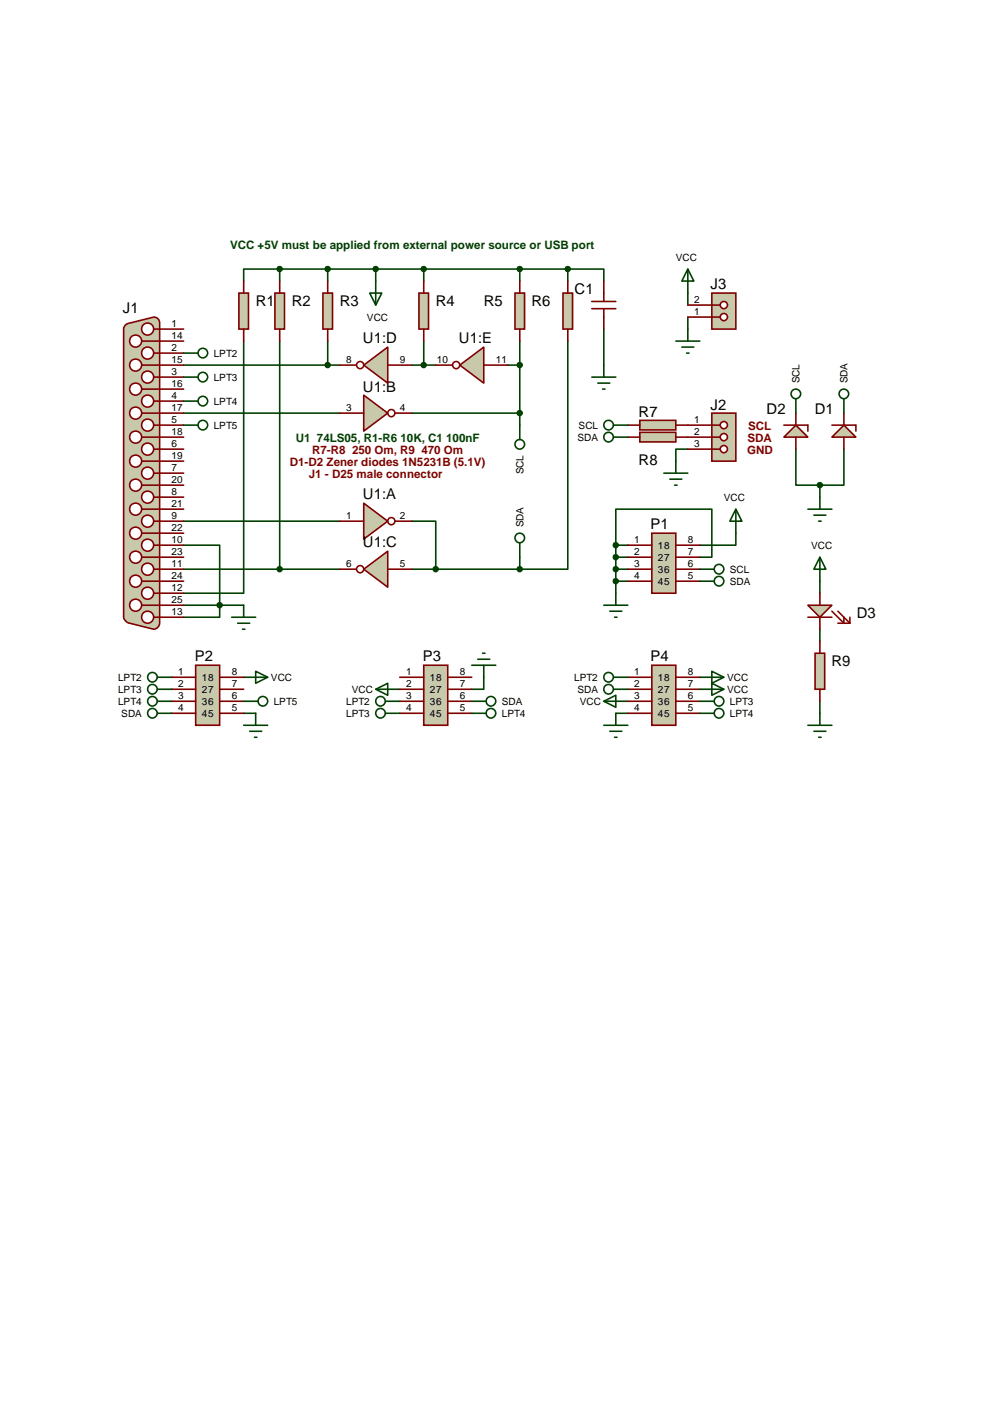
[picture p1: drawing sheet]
<svg xmlns="http://www.w3.org/2000/svg" width="210mm" height="297mm" viewBox="0 0 210 297" stroke-linecap="round" stroke-linejoin="round" font-family="sans-serif">
<g fill="none" stroke="#004000" stroke-width=".34">
<path d="M59.2 56.9h-7.6v2.6M59.2 56.9h60.9M59.2 56.9v2.6M69.3 56.9v2.6M79.5 56.9v2.6M89.7 56.9v2.6M110 56.9v2.6M120.1 56.9h7.7v2.6M120.1 56.9v2.6M38.9 77.2h33M51.6 72.2v53.3h-12.7M59.2 72.2v48.2"/>
<path d="M69.3 72.2v5M87.1 77.2h5.1M89.7 72.2v5M107.4 77.2h2.6M110 72.2v17.7M120.1 72.2v48.2h-10.1M127.8 69.6v7.6M145.5 62v2.5M145.5 67.1v2.5M38.9 87.4h33M87.1 87.4h22.9M145.5 95h-2.5v2.6"/>
<path d="M168.4 95v7.6h5.1M178.6 95v7.6h-5.1M38.9 115.3h7.6v15.3h-7.6M38.9 110.3h33M87.1 110.3h5.1v10.1M110 117.9v2.5M130.3 115.3v-7.6h20.3v10.2h-2.5M130.3 115.3v10.2M130.3 117.9h2.5M130.3 115.3h2.5M155.7 112.8v2.5h-7.6M173.5 102.6v2.6"/>
<path d="M38.9 128h12.7M38.9 120.4h33M87.1 120.4h22.9M130.3 120.4h2.5M130.3 123h2.5M173.5 123v2.5M173.5 133.1v2.6M51.6 150.9h2.5M102.4 143.3v2.5h-2.6M130.3 150.9h2.5M173.5 148.4v2.5"/>
</g>
<path d="M26.5 68.8l.6-.4 5.4-1.3a1.2 1.2 0 0 1 1.3 1.3v63.5a1.37 1.37 0 0 1-1.3 1.2l-5.1-1.2a1.61 1.61 0 0 1-1.2-1.3v-61z" fill="#c8c8aa" stroke="#800000" stroke-width=".34"/>
<g fill="#fff" stroke="#800000" stroke-width=".34">
<circle cx="31.2" cy="69.6" r="1.28"/>
<circle cx="28.7" cy="72.2" r="1.28"/>
<circle cx="31.2" cy="74.7" r="1.28"/>
<circle cx="28.7" cy="77.2" r="1.28"/>
<circle cx="31.2" cy="79.8" r="1.28"/>
<circle cx="28.7" cy="82.3" r="1.28"/>
<circle cx="31.2" cy="84.9" r="1.28"/>
<circle cx="28.7" cy="87.4" r="1.28"/>
<circle cx="31.2" cy="89.9" r="1.28"/>
</g>
<path d="M30 72.2h3.8M30 77.2h3.8M32.5 69.6h1.3M32.5 74.7h1.3M32.5 79.8h1.3M30 82.3h3.8M30 87.4h3.8M32.5 84.9h1.3M32.5 89.9h1.3" fill="none" stroke="#800000" stroke-width=".34"/>
<g fill="#fff" stroke="#800000" stroke-width=".34">
<circle cx="28.7" cy="92.5" r="1.28"/>
<circle cx="28.7" cy="97.6" r="1.28"/>
<circle cx="28.7" cy="102.6" r="1.28"/>
<circle cx="28.7" cy="107.7" r="1.28"/>
<circle cx="28.7" cy="112.8" r="1.28"/>
<circle cx="28.7" cy="117.9" r="1.28"/>
<circle cx="28.7" cy="123" r="1.28"/>
<circle cx="28.7" cy="128" r="1.28"/>
<circle cx="31.2" cy="95" r="1.28"/>
<circle cx="31.2" cy="100.1" r="1.28"/>
<circle cx="31.2" cy="105.2" r="1.28"/>
<circle cx="31.2" cy="110.3" r="1.28"/>
<circle cx="31.2" cy="115.3" r="1.28"/>
<circle cx="31.2" cy="120.4" r="1.28"/>
<circle cx="31.2" cy="125.5" r="1.28"/>
<circle cx="31.2" cy="130.6" r="1.28"/>
</g>
<g fill="none" stroke="#800000" stroke-width=".34">
<path d="M33.8 69.6h5.1M33.8 72.2h5.1M33.8 74.7h5.1M33.8 77.2h5.1M33.8 79.8h5.1M30 92.5h8.9M30 97.6h8.9M32.5 95h6.4M33.8 82.3h5.1M33.8 84.9h5.1M33.8 87.4h5.1M33.8 89.9h5.1"/>
<path d="M30 102.6h8.9M30 107.7h8.9M30 112.8h8.9M30 117.9h8.9M32.5 100.1h6.4M32.5 105.2h6.4M32.5 110.3h6.4M32.5 115.3h6.4M30 123h8.9M30 128h8.9M32.5 120.4h6.4M32.5 125.5h6.4"/>
<path d="M32.5 130.6h6.4"/>
</g>
<path d="M50.5 62h2.1v7.6h-2.1z" fill="#c8c8aa" stroke="#800000" stroke-width=".34"/>
<path d="M51.6 59.5v2.5M51.6 69.6v2.6" fill="none" stroke="#800000" stroke-width=".34"/>
<path d="M58.2 62h2v7.6h-2z" fill="#c8c8aa" stroke="#800000" stroke-width=".34"/>
<path d="M59.2 59.5v2.5M59.2 69.6v2.6" fill="none" stroke="#800000" stroke-width=".34"/>
<path d="M68.3 62h2.1v7.6h-2.1z" fill="#c8c8aa" stroke="#800000" stroke-width=".34"/>
<path d="M69.3 59.5v2.5M69.3 69.6v2.6" fill="none" stroke="#800000" stroke-width=".34"/>
<path d="M88.6 62h2.1v7.6h-2.1z" fill="#c8c8aa" stroke="#800000" stroke-width=".34"/>
<path d="M89.7 59.5v2.5M89.7 69.6v2.6" fill="none" stroke="#800000" stroke-width=".34"/>
<path d="M109 62h2v7.6h-2z" fill="#c8c8aa" stroke="#800000" stroke-width=".34"/>
<path d="M110 59.5v2.5M110 69.6v2.6" fill="none" stroke="#800000" stroke-width=".34"/>
<path d="M119.1 62h2.1v7.6h-2.1z" fill="#c8c8aa" stroke="#800000" stroke-width=".34"/>
<path d="M120.1 59.5v2.5M120.1 69.6v2.6" fill="none" stroke="#800000" stroke-width=".34"/>
<g fill="#004000" stroke="#004000" stroke-width=".34">
<circle cx="110" cy="56.9" r=".52"/>
<circle cx="89.7" cy="56.9" r=".52"/>
<circle cx="69.3" cy="56.9" r=".52"/>
<circle cx="59.2" cy="56.9" r=".52"/>
</g>
<path d="M49 130.6h5.1M50.3 131.9h2.5M51.3 133.1h.5M51.6 128v2.6" fill="none" stroke="#004000" stroke-width=".34"/>
<path d="M150.6 87.4h5.1v10.2h-5.1z" fill="#c8c8aa" stroke="#800000" stroke-width=".34"/>
<path d="M150.6 89.9h1.8" fill="none" stroke="#800000" stroke-width=".34"/>
<circle cx="153.2" cy="89.9" r=".75" fill="#fff" stroke="#800000" stroke-width=".34"/>
<path d="M150.6 92.5h1.8" fill="none" stroke="#800000" stroke-width=".34"/>
<circle cx="153.2" cy="92.5" r=".75" fill="#fff" stroke="#800000" stroke-width=".34"/>
<path d="M150.6 95h1.8" fill="none" stroke="#800000" stroke-width=".34"/>
<circle cx="153.2" cy="95" r=".75" fill="#fff" stroke="#800000" stroke-width=".34"/>
<path d="M127.8 59.5v4.3M125.2 65.3h5.1M125.2 63.8h5.1M127.8 65.3v4.3M145.5 89.9h5.1M145.5 92.5h5.1M145.5 95h5.1" fill="none" stroke="#800000" stroke-width=".34"/>
<g fill="none" stroke="#004000" stroke-width=".34">
<path d="M125.2 79.8h5.1M127.8 77.2v2.6M126.5 81.1h2.5M127.5 82.3h.5M155.7 107.7l1.3 2.6h-2.6zM155.7 107.7v5.1M101.1 139.5h2.5M102.1 138.2h.5M127.8 128h5M129 129.3h2.6M130 130.6h.6M130.3 125.5v2.5"/>
<path d="M51.6 143.3h5M51.6 153.4h5M52.8 154.7h2.6M53.8 156h.6M54.1 142l2.5 1.3-2.5 1.3zM54.1 150.9v2.5M79.5 145.8l2.5-1.2v2.5zM79.5 145.8h5.1M99.8 140.7h5.1M102.4 140.7v2.6M127.8 148.4l2.5-1.3v2.5zM127.8 153.4h5"/>
<path d="M127.8 148.4h5M129 154.7h2.6M130 156h.6M130.3 150.9v2.5M148.1 143.3h5.1M150.6 142l2.6 1.3-2.6 1.3z"/>
</g>
<g fill="#004000" stroke="#004000" stroke-width=".34">
<circle cx="120.1" cy="56.9" r=".52"/>
<circle cx="46.5" cy="128" r=".52"/>
<circle cx="130.3" cy="120.4" r=".52"/>
<circle cx="130.3" cy="123" r=".52"/>
<circle cx="130.3" cy="117.9" r=".52"/>
</g>
<path d="M150.6 62h5.1v7.6h-5.1z" fill="#c8c8aa" stroke="#800000" stroke-width=".34"/>
<path d="M150.6 67.1h1.8" fill="none" stroke="#800000" stroke-width=".34"/>
<circle cx="153.2" cy="67.1" r=".75" fill="#fff" stroke="#800000" stroke-width=".34"/>
<path d="M150.6 64.5h1.8" fill="none" stroke="#800000" stroke-width=".34"/>
<circle cx="153.2" cy="64.5" r=".75" fill="#fff" stroke="#800000" stroke-width=".34"/>
<path d="M145.5 67.1h5.1M145.5 64.5h5.1" fill="none" stroke="#800000" stroke-width=".34"/>
<path d="M79.5 59.5v5M78.2 62h2.6l-1.3 2.5z" fill="none" stroke="#004000" stroke-width=".34"/>
<circle cx="79.5" cy="56.9" r=".52" fill="#004000" stroke="#004000" stroke-width=".34"/>
<path d="M135.4 88.9h7.6v2.1h-7.6z" fill="#c8c8aa" stroke="#800000" stroke-width=".34"/>
<path d="M132.8 89.9h2.6M143 89.9h2.5" fill="none" stroke="#800000" stroke-width=".34"/>
<path d="M135.4 91.5h7.6v2h-7.6z" fill="#c8c8aa" stroke="#800000" stroke-width=".34"/>
<path d="M132.8 92.5h2.6M143 92.5h2.5" fill="none" stroke="#800000" stroke-width=".34"/>
<path d="M176 92.5l2.6-2.6 2.5 2.6z" fill="#c8c8aa" stroke="#800000" stroke-width=".34"/>
<path d="M176 89.9h5.1v1.3M178.6 87.4v2.5M178.6 92.5v2.5" fill="none" stroke="#800000" stroke-width=".34"/>
<path d="M165.9 92.5l2.5-2.6 2.5 2.6z" fill="#c8c8aa" stroke="#800000" stroke-width=".34"/>
<path d="M165.9 89.9h5v1.3M168.4 87.4v2.5M168.4 92.5v2.5" fill="none" stroke="#800000" stroke-width=".34"/>
<path d="M170.9 107.7h5.1M172.2 109h2.6M173.2 110.3h.5M173.5 105.2v2.5M170.9 153.4h5.1M172.2 154.7h2.6M173.2 156h.5M173.5 150.9v2.5" fill="none" stroke="#004000" stroke-width=".34"/>
<path d="M172.5 138.2h2v7.6h-2z" fill="#c8c8aa" stroke="#800000" stroke-width=".34"/>
<path d="M173.5 135.7v2.5M173.5 145.8v2.6" fill="none" stroke="#800000" stroke-width=".34"/>
<path d="M170.9 128h5.1l-2.5 2.6z" fill="#c8c8aa" stroke="#800000" stroke-width=".34"/>
<path d="M170.9 130.6h5.1M173.5 125.5v2.5M173.5 130.6v2.5M176 129.3l2.6 2.6v-1.3M177.3 129.3l2.5 2.6M177.3 131.9h2.5M179.8 130.6v1.3" fill="none" stroke="#800000" stroke-width=".34"/>
<path d="M77 106.5l5 3.8-5 3.8z" fill="#c8c8aa" stroke="#800000" stroke-width=".34"/>
<g fill="none" stroke="#800000" stroke-width=".34">
<path d="M71.9 110.3h5.1M83.6 110.3h3.5"/>
<circle cx="82.8" cy="110.3" r=".75"/>
</g>
<path d="M77 83.6l5 3.8-5 3.8z" fill="#c8c8aa" stroke="#800000" stroke-width=".34"/>
<g fill="none" stroke="#800000" stroke-width=".34">
<path d="M71.9 87.4h5.1M83.6 87.4h3.5"/>
<circle cx="82.8" cy="87.4" r=".75"/>
</g>
<path d="M77 120.4l5-3.8v7.6z" fill="#c8c8aa" stroke="#800000" stroke-width=".34"/>
<g fill="none" stroke="#800000" stroke-width=".34">
<path d="M71.9 120.4h3.5M82 120.4h5.1"/>
<circle cx="76.2" cy="120.4" r=".75"/>
</g>
<path d="M77 77.2l5-3.8v7.7z" fill="#c8c8aa" stroke="#800000" stroke-width=".34"/>
<g fill="none" stroke="#800000" stroke-width=".34">
<path d="M71.9 77.2h3.5M82 77.2h5.1"/>
<circle cx="76.2" cy="77.2" r=".75"/>
</g>
<path d="M97.3 77.2l5.1-3.8v7.7z" fill="#c8c8aa" stroke="#800000" stroke-width=".34"/>
<g fill="none" stroke="#800000" stroke-width=".34">
<path d="M92.2 77.2h3.6M102.4 77.2h5"/>
<circle cx="96.5" cy="77.2" r=".75"/>
</g>
<g fill="#004000" stroke="#004000" stroke-width=".34">
<circle cx="69.3" cy="77.2" r=".52"/>
<circle cx="89.7" cy="77.2" r=".52"/>
<circle cx="110" cy="77.2" r=".52"/>
<circle cx="92.2" cy="120.4" r=".52"/>
<circle cx="59.2" cy="120.4" r=".52"/>
</g>
<path d="M41.4 140.7h5.1v12.7h-5.1z" fill="#c8c8aa" stroke="#800000" stroke-width=".34"/>
<path d="M36.3 143.3h5.1M36.3 145.8h5.1M36.3 148.4h5.1M36.3 150.9h5.1M46.5 143.3h5.1M46.5 145.8h5.1M46.5 148.4h5.1M46.5 150.9h5.1" fill="none" stroke="#800000" stroke-width=".34"/>
<path d="M137.9 112.8h5.1v12.7h-5.1z" fill="#c8c8aa" stroke="#800000" stroke-width=".34"/>
<path d="M132.8 115.3h5.1M132.8 117.9h5.1M143 115.3h5.1M143 117.9h5.1M132.8 120.4h5.1M132.8 123h5.1M143 120.4h5.1M143 123h5.1" fill="none" stroke="#800000" stroke-width=".34"/>
<path d="M89.7 140.7h5v12.7h-5z" fill="#c8c8aa" stroke="#800000" stroke-width=".34"/>
<path d="M84.6 143.3h5.1M84.6 145.8h5.1M84.6 148.4h5.1M84.6 150.9h5.1M94.7 143.3h5.1M94.7 145.8h5.1M94.7 148.4h5.1M94.7 150.9h5.1" fill="none" stroke="#800000" stroke-width=".34"/>
<path d="M137.9 140.7h5.1v12.7h-5.1z" fill="#c8c8aa" stroke="#800000" stroke-width=".34"/>
<path d="M132.8 143.3h5.1M132.8 145.8h5.1M132.8 148.4h5.1M132.8 150.9h5.1M143 143.3h5.1M143 145.8h5.1M143 148.4h5.1M143 150.9h5.1" fill="none" stroke="#800000" stroke-width=".34"/>
<g fill="#004000" stroke="#004000" stroke-width=".34">
<circle cx="130.3" cy="115.3" r=".52"/>
<circle cx="173.5" cy="102.6" r=".52"/>
<circle cx="110" cy="87.4" r=".52"/>
<circle cx="110" cy="120.4" r=".52"/>
</g>
<g fill="none" stroke="#004000" stroke-width=".34">
<path d="M145.5 56.9l1.3 2.6h-2.5zM145.5 56.9v5.1M38.9 74.7h3M38.9 79.8h3M143 72.2h5.1M144.3 73.4h2.5M145.3 74.7h.5M145.5 69.6v2.6M38.9 84.9h3M38.9 89.9h3M110 89.9v3.1M129.8 89.9h3"/>
<path d="M129.8 92.5h3M143 97.6v2.5M168.4 84.4v3M178.6 84.4v3M110 114.8v3.1M140.5 100.1h5M141.7 101.4h2.6M142.7 102.6h.6M173.5 117.9l1.3 2.5h-2.6zM173.5 117.9v5.1M148.1 120.4h3M148.1 123h3"/>
<path d="M33.3 143.3h3M33.3 145.8h3M33.3 148.4h3M33.3 150.9h3M51.6 148.4h3M81.5 148.4h3.1M81.5 150.9h3.1M99.8 148.4h3.1M99.8 150.9h3.1M129.8 143.3h3M129.8 145.8h3M148.1 145.8h5.1"/>
<path d="M148.1 148.4h3M148.1 150.9h3M150.6 144.6l2.6 1.2-2.6 1.3z"/>
<circle cx="42.9" cy="74.7" r="1.02"/>
<circle cx="42.9" cy="79.8" r="1.02"/>
<circle cx="42.9" cy="84.9" r="1.02"/>
<circle cx="42.9" cy="89.9" r="1.02"/>
<circle cx="110" cy="94" r="1.02"/>
<circle cx="128.8" cy="89.9" r="1.02"/>
<circle cx="128.8" cy="92.5" r="1.02"/>
<circle cx="168.4" cy="83.3" r="1.02"/>
<circle cx="178.6" cy="83.3" r="1.02"/>
<circle cx="110" cy="113.8" r="1.02"/>
<circle cx="152.1" cy="123" r="1.02"/>
<circle cx="152.1" cy="120.4" r="1.02"/>
<circle cx="32.3" cy="150.9" r="1.02"/>
<circle cx="32.3" cy="143.3" r="1.02"/>
<circle cx="32.3" cy="148.4" r="1.02"/>
<circle cx="32.3" cy="145.8" r="1.02"/>
<circle cx="55.6" cy="148.4" r="1.02"/>
<circle cx="80.5" cy="150.9" r="1.02"/>
<circle cx="80.5" cy="148.4" r="1.02"/>
<circle cx="103.9" cy="150.9" r="1.02"/>
<circle cx="103.9" cy="148.4" r="1.02"/>
<circle cx="128.8" cy="143.3" r="1.02"/>
<circle cx="128.8" cy="145.8" r="1.02"/>
<circle cx="152.1" cy="150.9" r="1.02"/>
<circle cx="152.1" cy="148.4" r="1.02"/>
</g>
<g font-size="3.1">
<text x="54.1" y="64.7">R1</text>
<text x="61.7" y="64.7">R2</text>
<text x="71.9" y="64.7">R3</text>
<text x="92.2" y="64.7">R4</text>
<text x="102.4" y="64.7">R5</text>
<text x="112.4" y="64.7">R6</text>
<text x="121.6" y="62.2">C1</text>
<text x="150.4" y="61.2">J3</text>
<text x="26" y="66.3">J1</text>
<text x="76.8" y="72.7">U1:D</text>
<text x="97.1" y="72.7">U1:E</text>
<text x="76.8" y="82.8">U1:B</text>
<text x="135.1" y="88.2">R7</text>
<text x="150.4" y="86.6">J2</text>
<text x="162.2" y="87.6">D2</text>
<text x="172.4" y="87.6">D1</text>
<text x="135.1" y="98.3">R8</text>
<text x="76.8" y="105.6">U1:A</text>
<text x="137.7" y="112">P1</text>
<text x="76.8" y="115.8">U1:C</text>
<text x="181.3" y="130.7">D3</text>
<text x="41.2" y="139.9">P2</text>
<text x="89.5" y="139.9">P3</text>
<text x="137.7" y="139.9">P4</text>
<text x="175.9" y="140.8">R9</text>
</g>
<g font-size="2.5" fill="#004000">
<text x="48.7" y="52.8">VCC +5V must be applied from external power source or USB port</text>
<text x="62.6" y="93.4">U1</text>
<text x="67.1" y="93.4">74LS05, R1-R6</text>
<text x="84.8" y="93.4">10K, C1</text>
<text x="94.4" y="93.4">100nF</text>
</g>
<g font-size="2.5" fill="#800000">
<text x="66" y="96">R7-R8</text>
<text x="74.5" y="96">250 Om, R9</text>
<text x="89.2" y="96">470 Om</text>
<text x="158.1" y="96">GND</text>
<text x="158.2" y="93.4">SDA</text>
<text x="158.3" y="90.9">SCL</text>
<text x="61.3" y="98.5">D1-D2 Zener diodes 1N5231B (5.1V)</text>
<text x="65.4" y="101">J1 - D25 male connector</text>
</g>
<g font-size="2.1">
<text x="143" y="55.1">VCC</text>
<text x="146.9" y="64.1">2</text>
<text x="36.3" y="69.2">1</text>
<text x="36.3" y="71.7">14</text>
<text x="77.6" y="67.8">VCC</text>
<text x="146.9" y="66.7">1</text>
<text x="36.3" y="74.3">2</text>
<text x="36.3" y="76.8">15</text>
<text x="45.2" y="75.5">LPT2</text>
<text x="73.2" y="76.8">8</text>
<text x="84.6" y="76.8">9</text>
<text x="92.5" y="76.8">10</text>
<text x="104.9" y="76.8">11</text>
<text x="36.3" y="79.4">3</text>
<text x="36.3" y="81.9">16</text>
<text x="45.2" y="80.5">LPT3</text>
<text x="169.2" y="81.1" transform="rotate(-90 169.2 81.1)">SCL</text>
<text x="179.3" y="81.1" transform="rotate(-90 179.3 81.1)">SDA</text>
<text x="36.3" y="84.4">4</text>
<text x="36.3" y="87">17</text>
<text x="36.3" y="89.5">5</text>
<text x="45.2" y="85.6">LPT4</text>
<text x="73.2" y="87">3</text>
<text x="84.6" y="87">4</text>
<text x="146.9" y="89.5">1</text>
<text x="36.3" y="92.1">18</text>
<text x="36.3" y="94.6">6</text>
<text x="45.2" y="90.7">LPT5</text>
<text x="122.2" y="93.2">SDA</text>
<text x="122.4" y="90.7">SCL</text>
<text x="146.9" y="92.1">2</text>
<text x="146.9" y="94.6">3</text>
<text x="36.3" y="97.1">19</text>
<text x="36.3" y="99.7">7</text>
<text x="110.7" y="100.4" transform="rotate(-90 110.7 100.4)">SCL</text>
<text x="36.3" y="102.2">20</text>
<text x="36.3" y="104.8">8</text>
<text x="36.3" y="107.3">21</text>
<text x="153.2" y="105.9">VCC</text>
<text x="36.3" y="109.8">9</text>
<text x="36.3" y="112.4">22</text>
<text x="73.2" y="109.8">1</text>
<text x="84.6" y="109.8">2</text>
<text x="110.7" y="111.5" transform="rotate(-90 110.7 111.5)">SDA</text>
<text x="36.3" y="114.9">10</text>
<text x="36.3" y="117.5">23</text>
<text x="134.2" y="114.9">1</text>
<text x="134.2" y="117.5">2</text>
<text x="139.2" y="116.1">18</text>
<text x="139.2" y="118.6">27</text>
<text x="145.5" y="114.9">8</text>
<text x="145.5" y="117.5">7</text>
<text x="171.6" y="116.1">VCC</text>
<text x="36.3" y="120">11</text>
<text x="36.3" y="122.5">24</text>
<text x="36.3" y="125.1">12</text>
<text x="73.2" y="120">6</text>
<text x="84.6" y="120">5</text>
<text x="134.2" y="120">3</text>
<text x="134.2" y="122.5">4</text>
<text x="139.2" y="121.2">36</text>
<text x="139.2" y="123.7">45</text>
<text x="145.5" y="120">6</text>
<text x="145.5" y="122.5">5</text>
<text x="154.4" y="121.2">SCL</text>
<text x="154.4" y="123.7">SDA</text>
<text x="36.3" y="127.6">25</text>
<text x="36.3" y="130.2">13</text>
<text x="37.7" y="142.9">1</text>
<text x="49" y="142.9">8</text>
<text x="85.9" y="142.9">1</text>
<text x="97.3" y="142.9">8</text>
<text x="134.2" y="142.9">1</text>
<text x="145.5" y="142.9">8</text>
<text x="25" y="144">LPT2</text>
<text x="25" y="146.6">LPT3</text>
<text x="25" y="149.1">LPT4</text>
<text x="37.7" y="145.4">2</text>
<text x="37.7" y="147.9">3</text>
<text x="42.7" y="144">18</text>
<text x="42.7" y="146.6">27</text>
<text x="42.7" y="149.1">36</text>
<text x="49" y="145.4">7</text>
<text x="49" y="147.9">6</text>
<text x="57.3" y="144">VCC</text>
<text x="57.9" y="149.1">LPT5</text>
<text x="73.2" y="149.1">LPT2</text>
<text x="74.4" y="146.6">VCC</text>
<text x="85.9" y="145.4">2</text>
<text x="85.9" y="147.9">3</text>
<text x="90.9" y="144">18</text>
<text x="90.9" y="146.6">27</text>
<text x="90.9" y="149.1">36</text>
<text x="97.3" y="145.4">7</text>
<text x="97.3" y="147.9">6</text>
<text x="106.2" y="149.1">SDA</text>
<text x="121.5" y="144">LPT2</text>
<text x="122.2" y="146.6">SDA</text>
<text x="122.7" y="149.1">VCC</text>
<text x="134.2" y="145.4">2</text>
<text x="134.2" y="147.9">3</text>
<text x="139.2" y="144">18</text>
<text x="139.2" y="146.6">27</text>
<text x="139.2" y="149.1">36</text>
<text x="145.5" y="145.4">7</text>
<text x="145.5" y="147.9">6</text>
<text x="153.8" y="144">VCC</text>
<text x="153.8" y="146.6">VCC</text>
<text x="154.4" y="149.1">LPT3</text>
<text x="25.7" y="151.7">SDA</text>
<text x="37.7" y="150.5">4</text>
<text x="42.7" y="151.7">45</text>
<text x="49" y="150.5">5</text>
<text x="73.2" y="151.7">LPT3</text>
<text x="85.9" y="150.5">4</text>
<text x="90.9" y="151.7">45</text>
<text x="97.3" y="150.5">5</text>
<text x="106.2" y="151.7">LPT4</text>
<text x="134.2" y="150.5">4</text>
<text x="139.2" y="151.7">45</text>
<text x="145.5" y="150.5">5</text>
<text x="154.4" y="151.7">LPT4</text>
</g>
</svg>
